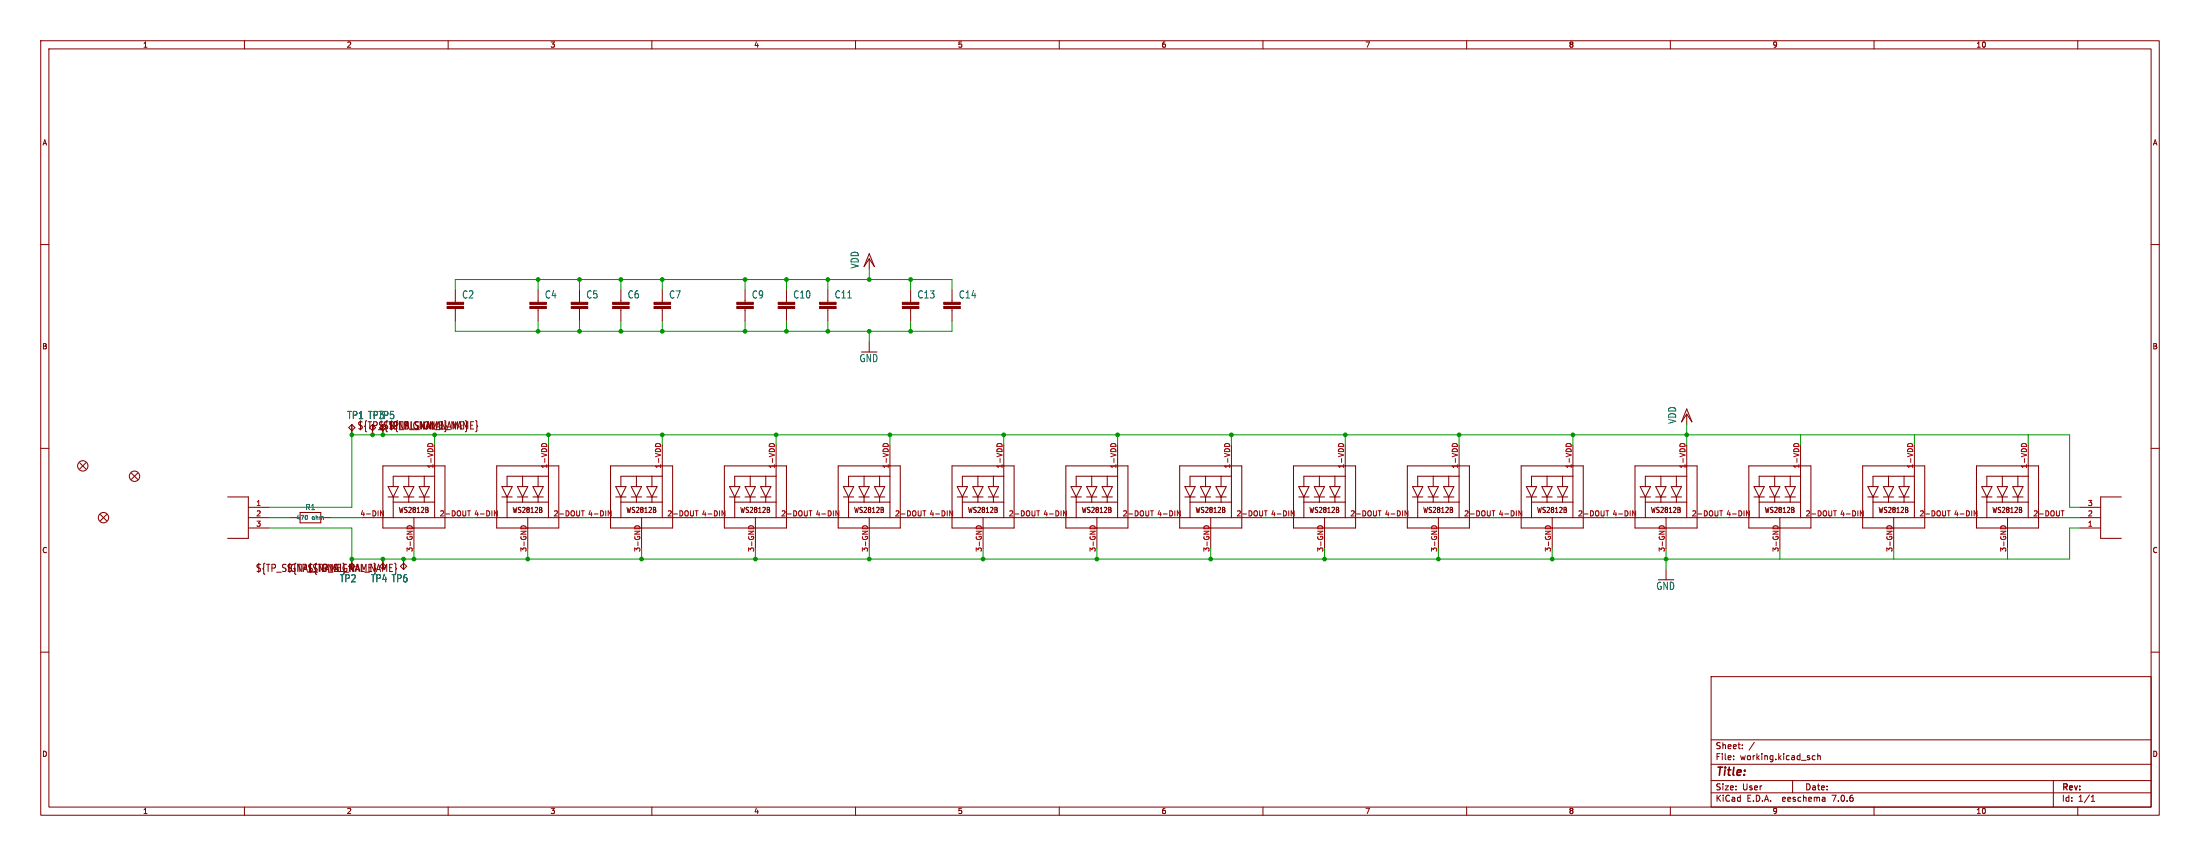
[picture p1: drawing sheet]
<svg xmlns="http://www.w3.org/2000/svg" width="540mm" height="210mm" viewBox="0 0 540 210" stroke-linecap="round" stroke-linejoin="round" font-family="sans-serif">
<g fill="none" stroke="#840000" stroke-width=".25">
<path d="M10 10h520v190h-520zM12 12h516v186h-516zM60 10v2M110 10v2M160 10v2M210 10v2M260 10v2M310 10v2M360 10v2M410 10v2M460 10v2M510 10v2"/>
<path d="M10 60h2M528 60h2M111.8 71.1v3.1M111.8 75.7v3M132.1 71.1v3.1M132.1 75.7v3M142.2 71.1v3.1M142.2 75.7v3M152.4 71.1v3.1M152.4 75.7v3M162.6 71.1v3.1M162.6 75.7v3"/>
<path d="M182.9 71.1v3.1M182.9 75.7v3M193 71.1v3.1M193 75.7v3M203.2 71.1v3.1M203.2 75.7v3M213.4 63.5v2.5M213.4 62.2l1.2 3.2-1.2-1.9-1.3 1.9zM223.5 71.1v3.1M223.5 75.7v3M233.7 71.1v3.1M233.7 75.7v3"/>
<path d="M213.4 83.8v2.6M10 110h2M19.6 113.5l1.5 1.6M21.1 113.5l-1.5 1.6M32.3 116.1l1.5 1.5M33.8 116.1l-1.5 1.5M85.6 104.9l.8-.8 .7 .8-.7 .8zM86.4 104.1v2.6M88.1 103.8l.1 .4 .6 .3 .1 .2-.3 .5h-.5M88.5 103.2v2.3M89.7 103.5v.8l-.2 .3 .2 .2v.9l.3 .2M90.8 103.5v1.7"/>
<path d="M91.4 104.1l.8 .8-.8 .8-.7-.8zM91.4 104.1v2.6M91.7 103.5v1.7M91.7 104.4h.6M94 114.3h15.2v15.2h-15.2zM95.2 119.4h2.6l-1.3 2.5zM99.1 119.4h2.5l-1.3 2.5zM100.3 116.8v2.6M102.9 119.4h2.5l-1.3 2.5zM104.1 116.8v2.6M106.7 116.8h-10.2v2.6M106.7 109.2v17.8"/>
<path d="M121.9 114.3h15.3v15.2h-15.3zM123.2 119.4h2.5l-1.2 2.5zM127 119.4h2.5l-1.2 2.5zM128.3 116.8v2.6M130.8 119.4h2.5l-1.2 2.5zM132.1 116.8v2.6M134.6 116.8h-10.1v2.6M134.6 109.2v17.8M149.9 114.3h15.2v15.2h-15.2zM151.1 119.4h2.6l-1.3 2.5zM154.9 119.4h2.6l-1.3 2.5zM156.2 116.8v2.6"/>
<path d="M158.7 119.4h2.6l-1.3 2.5zM160 116.8v2.6M162.6 116.8h-10.2v2.6M162.6 109.2v17.8M177.8 114.3h15.2v15.2h-15.2zM179.1 119.4h2.5l-1.3 2.5zM182.9 119.4h2.5l-1.3 2.5zM184.1 116.8v2.6M186.7 119.4h2.5l-1.2 2.5zM188 116.8v2.6M190.5 116.8h-10.2v2.6M190.5 109.2v17.8"/>
<path d="M205.7 114.3h15.3v15.2h-15.3zM207 119.4h2.5l-1.2 2.5zM210.8 119.4h2.6l-1.3 2.5zM212.1 116.8v2.6M214.6 119.4h2.6l-1.3 2.5zM215.9 116.8v2.6M218.4 116.8h-10.1v2.6M218.4 109.2v17.8M233.7 114.3h15.2v15.2h-15.2zM234.9 119.4h2.6l-1.3 2.5zM238.8 119.4h2.5l-1.3 2.5zM240 116.8v2.6"/>
<path d="M242.6 119.4h2.5l-1.3 2.5zM243.8 116.8v2.6M246.4 116.8h-10.2v2.6M246.4 109.2v17.8M261.6 114.3h15.3v15.2h-15.3zM262.9 119.4h2.5l-1.2 2.5zM266.7 119.4h2.5l-1.2 2.5zM268 116.8v2.6M270.5 119.4h2.5l-1.2 2.5zM271.8 116.8v2.6M274.3 116.8h-10.1v2.6M274.3 109.2v17.8"/>
<path d="M289.6 114.3h15.2v15.2h-15.2zM290.8 119.4h2.6l-1.3 2.5zM294.6 119.4h2.6l-1.3 2.5zM295.9 116.8v2.6M298.4 119.4h2.6l-1.3 2.5zM299.7 116.8v2.6M302.3 116.8h-10.2v2.6M302.3 109.2v17.8M317.5 114.3h15.2v15.2h-15.2zM318.8 119.4h2.5l-1.3 2.5zM322.6 119.4h2.5l-1.3 2.5zM323.8 116.8v2.6"/>
<path d="M326.4 119.4h2.5l-1.2 2.5zM327.7 116.8v2.6M330.2 116.8h-10.2v2.6M330.2 109.2v17.8M345.4 114.3h15.3v15.2h-15.3zM346.7 119.4h2.5l-1.2 2.5zM350.5 119.4h2.6l-1.3 2.5zM351.8 116.8v2.6M354.3 119.4h2.6l-1.3 2.5zM355.6 116.8v2.6M358.1 116.8h-10.1v2.6M358.1 109.2v17.8"/>
<path d="M373.4 114.3h15.2v15.2h-15.2zM374.6 119.4h2.6l-1.3 2.5zM378.5 119.4h2.5l-1.3 2.5zM379.7 116.8v2.6M382.3 119.4h2.5l-1.3 2.5zM383.5 116.8v2.6M386.1 116.8h-10.2v2.6M386.1 109.2v17.8M401.3 114.3h15.3v15.2h-15.3zM402.6 119.4h2.5l-1.2 2.5zM406.4 119.4h2.5l-1.2 2.5zM407.7 116.8v2.6"/>
<path d="M410.2 119.4h2.5l-1.2 2.5zM411.5 116.8v2.6M414 116.8h-10.1v2.6M414 100.3l1.3 3.2-1.3-1.9-1.3 1.9zM414 101.6v2.5M414 109.2v17.8M429.3 114.3h15.2v15.2h-15.2zM430.5 119.4h2.6l-1.3 2.5zM434.3 119.4h2.6l-1.3 2.5zM435.6 116.8v2.6M438.1 119.4h2.6l-1.3 2.5zM439.4 116.8v2.6"/>
<path d="M442 116.8h-10.2v2.6M442 109.2v17.8M457.2 114.3h15.2v15.2h-15.2zM458.5 119.4h2.5l-1.3 2.5zM462.3 119.4h2.5l-1.3 2.5zM463.5 116.8v2.6M466.1 119.4h2.5l-1.2 2.5zM467.4 116.8v2.6M469.9 116.8h-10.2v2.6M469.9 109.2v17.8M485.1 114.3h15.3v15.2h-15.3zM486.4 119.4h2.5l-1.2 2.5z"/>
<path d="M490.2 119.4h2.6l-1.3 2.5zM491.5 116.8v2.6M494 119.4h2.6l-1.3 2.5zM495.3 116.8v2.6M497.8 116.8h-10.1v2.6M497.8 109.2v17.8M528 110h2M24.6 126.2l1.6 1.6M26.2 126.2l-1.6 1.6M55.9 121.9h5.1v10.2h-5.1M61 129.5h5M61 127h5"/>
<path d="M61 124.5h5M71.1 127h2.6M73.7 125.7h5v2.6h-5zM78.7 127h2.6M86.4 137.2v2.5M88.9 127h25.4M94 137.2v2.5M95.2 121.9h2.6M96.5 121.9v5.1M96.5 123.2h10.2M98.3 138.9l.8-.7 .7 .7-.7 .8zM99.1 121.9h2.5"/>
<path d="M99.1 137.2v2.5M100.3 121.9v1.3M101.6 127v7.6M102.9 121.9h2.5M104.1 121.9v1.3M105.1 125.2v.4M116.8 127h25.4M123.2 121.9h2.5M124.5 123.2h10.1M124.5 121.9v5.1M127 121.9h2.5M128.3 121.9v1.3"/>
<path d="M129.5 127v7.6M130.8 121.9h2.5M132.1 121.9v1.3M133 125.2v.4M144.8 127h25.4M151.1 121.9h2.6M152.4 123.2h10.2M152.4 121.9v5.1M154.9 121.9h2.6M156.2 121.9v1.3M157.5 127v7.6M158.7 121.9h2.6"/>
<path d="M160 121.9v1.3M160.9 125.2v.4M172.7 127h25.4M179.1 121.9h2.5M180.3 123.2h10.2M180.3 121.9v5.1M182.9 121.9h2.5M184.1 121.9v1.3M185.4 127v7.6M186.7 121.9h2.5M188 121.9v1.3M188.9 125.2v.4"/>
<path d="M200.7 127h25.4M207 121.9h2.5M208.3 123.2h10.1M208.3 121.9v5.1M210.8 121.9h2.6M212.1 121.9v1.3M213.4 127v7.6M214.6 121.9h2.6M215.9 121.9v1.3M216.8 125.2v.4M228.6 127h25.4M234.9 121.9h2.6"/>
<path d="M236.2 123.2h10.2M236.2 121.9v5.1M238.8 121.9h2.5M240 121.9v1.3M241.3 127v7.6M242.6 121.9h2.5M243.8 121.9v1.3M244.8 125.2v.4M256.5 127h25.4M262.9 121.9h2.5M264.2 123.2h10.1M264.2 121.9v5.1"/>
<path d="M266.7 121.9h2.5M268 121.9v1.3M269.2 127v7.6M270.5 121.9h2.5M271.8 121.9v1.3M272.7 125.2v.4M284.5 127h25.4M290.8 121.9h2.6M292.1 123.2h10.2M292.1 121.9v5.1M294.6 121.9h2.6M295.9 121.9v1.3"/>
<path d="M297.2 127v7.6M298.4 121.9h2.6M299.7 121.9v1.3M300.6 125.2v.4M312.4 127h25.4M318.8 121.9h2.5M320 123.2h10.2M320 121.9v5.1M322.6 121.9h2.5M323.8 121.9v1.3M325.1 127v7.6M326.4 121.9h2.5"/>
<path d="M327.7 121.9v1.3M328.6 125.2v.4M340.4 127h25.4M346.7 121.9h2.5M348 123.2h10.1M348 121.9v5.1M350.5 121.9h2.6M351.8 121.9v1.3M353.1 127v7.6M354.3 121.9h2.6M355.6 121.9v1.3M356.5 125.2v.4"/>
<path d="M368.3 127h25.4M374.6 121.9h2.6M375.9 123.2h10.2M375.9 121.9v5.1M378.5 121.9h2.5M379.7 121.9v1.3M381 127v7.6M382.3 121.9h2.5M383.5 121.9v1.3M384.5 125.2v.4M396.2 127h25.4M402.6 121.9h2.5"/>
<path d="M403.9 123.2h10.1M403.9 121.9v5.1M406.4 121.9h2.5M407.7 121.9v1.3M408.9 127v7.6M408.9 139.7v2.5M410.2 121.9h2.5M411.5 121.9v1.3M412.4 125.2v.4M424.2 127h25.4M430.5 121.9h2.6M431.8 123.2h10.2"/>
<path d="M431.8 121.9v5.1M434.3 121.9h2.6M435.6 121.9v1.3M436.9 127v7.6M438.1 121.9h2.6M439.4 121.9v1.3M440.3 125.2v.4M452.1 127h25.4M458.5 121.9h2.5M459.7 123.2h10.2M459.7 121.9v5.1M462.3 121.9h2.5"/>
<path d="M463.5 121.9v1.3M464.8 127v7.6M466.1 121.9h2.5M467.4 121.9v1.3M468.3 125.2v.4M480.1 127h25.4M486.4 121.9h2.5M487.7 123.2h10.1M487.7 121.9v5.1M490.2 121.9h2.6M491.5 121.9v1.3M492.8 127v7.6"/>
<path d="M494 121.9h2.6M495.3 121.9v1.3M496.2 125.2v.4M510.5 129.5h5.1M510.5 127h5.1M510.5 124.5h5.1M520.7 121.9h-5.1v10.2h5.1M10 160h2M528 160h2M420 166h108v32h-108zM60 198v2M110 198v2"/>
<path d="M160 198v2M210 198v2M260 198v2M310 198v2M360 198v2M410 198v2M420 194.5h108M420 191.5h108M420 187.5h108M420 181.5h108M425.5 186.3v.1M425.5 185.5v.1"/>
<path d="M427.7 183.6v.1M427.7 182.8v.1M430.6 182.1l-1.3 2M440 191.5v3M445.5 185.5l-.4-.1-.3 .3 .2 .6h.5M446.2 185.5h.5l.1 .9M446.2 184.9v1.5M447.9 195.7l.1 .9M448 196.5l-.2 .1M448 196h-.2M460 198v2M504 191.5v6.5"/>
<path d="M510 198v2M513.3 196.6h.9M513.3 195.5l.4-.4v1.5"/>
<circle cx="20.3" cy="114.3" r="1.27"/>
<circle cx="33" cy="116.8" r="1.27"/>
<circle cx="25.4" cy="127" r="1.27"/>
</g>
<g fill="none" stroke="#a90000" stroke-width=".25">
<path d="M105 109.5a.64 .64 0 0 1 .6-.7 .64 .64 0 0 1 .7 .7M132.9 109.5a.64 .64 0 0 1 .7-.7 .64 .64 0 0 1 .6 .7M160.9 109.5a.64 .64 0 0 1 .6-.7 .64 .64 0 0 1 .6 .7M188.8 109.5a.64 .64 0 0 1 .6-.7 .64 .64 0 0 1 .7 .7M216.8 109.5a.64 .64 0 0 1 .6-.7 .64 .64 0 0 1 .6 .7M244.7 109.5a.64 .64 0 0 1 .6-.7 .64 .64 0 0 1 .7 .7M272.6 109.5a.64 .64 0 0 1 .7-.7 .64 .64 0 0 1 .6 .7M300.6 109.5a.64 .64 0 0 1 .6-.7 .64 .64 0 0 1 .6 .7M328.5 109.5a.64 .64 0 0 1 .6-.7 .64 .64 0 0 1 .7 .7M356.5 109.5a.64 .64 0 0 1 .6-.7 .64 .64 0 0 1 .6 .7M384.4 109.5a.64 .64 0 0 1 .6-.7 .64 .64 0 0 1 .7 .7M412.3 109.5a.64 .64 0 0 1 .7-.7 .64 .64 0 0 1 .6 .7"/>
<path d="M440.3 109.5a.64 .64 0 0 1 .6-.7 .64 .64 0 0 1 .6 .7M468.2 109.5a.64 .64 0 0 1 .6-.7 .64 .64 0 0 1 .7 .7M496.2 109.5a.64 .64 0 0 1 .6-.7 .64 .64 0 0 1 .6 .7M93.4 125.3l.7 1.3v-1.3M99.9 129.7a.64 .64 0 0 1 .6-.7 .64 .64 0 0 1 .7 .7M114.8 125.3h.7M115.1 125.3v1.3M121.3 125.3l.8 1.3v-1.3M127.9 129.7a.64 .64 0 0 1 .6-.7 .64 .64 0 0 1 .6 .7M142.7 125.3h.7M143.1 125.3v1.3M149.3 125.3l.7 1.3v-1.3"/>
<path d="M155.8 129.7a.64 .64 0 0 1 .6-.7 .64 .64 0 0 1 .7 .7M170.6 125.3h.8M171 125.3v1.3M177.2 125.3l.8 1.3v-1.3M183.7 129.7a.64 .64 0 0 1 .7-.7 .64 .64 0 0 1 .6 .7M198.6 125.3h.7M198.9 125.3v1.3M205.2 125.3l.7 1.3v-1.3M211.7 129.7a.64 .64 0 0 1 .6-.7 .64 .64 0 0 1 .6 .7M226.5 125.3h.7M226.9 125.3v1.3M233.1 125.3l.7 1.3v-1.3"/>
<path d="M239.6 129.7a.64 .64 0 0 1 .6-.7 .64 .64 0 0 1 .7 .7M254.5 125.3h.7M254.8 125.3v1.3M261 125.3l.8 1.3v-1.3M267.6 129.7a.64 .64 0 0 1 .6-.7 .64 .64 0 0 1 .6 .7M282.4 125.3h.7M282.8 125.3v1.3M289 125.3l.7 1.3v-1.3M295.5 129.7a.64 .64 0 0 1 .6-.7 .64 .64 0 0 1 .7 .7M310.3 125.3h.8M310.7 125.3v1.3M316.9 125.3l.7 1.3v-1.3"/>
<path d="M323.4 129.7a.64 .64 0 0 1 .7-.7 .64 .64 0 0 1 .6 .7M338.3 125.3h.7M338.6 125.3v1.3M344.9 125.3l.7 1.3v-1.3M351.4 129.7a.64 .64 0 0 1 .6-.7 .64 .64 0 0 1 .6 .7M366.2 125.3h.7M366.6 125.3v1.3M372.8 125.3l.7 1.3v-1.3M379.3 129.7a.64 .64 0 0 1 .6-.7 .64 .64 0 0 1 .7 .7M394.2 125.3h.7M394.5 125.3v1.3M400.7 125.3l.8 1.3v-1.3"/>
<path d="M407.3 129.7a.64 .64 0 0 1 .6-.7 .64 .64 0 0 1 .6 .7M422.1 125.3h.7M422.5 125.3v1.3M428.7 125.3l.7 1.3v-1.3M435.2 129.7a.64 .64 0 0 1 .6-.7 .64 .64 0 0 1 .7 .7M450 125.3h.8M450.4 125.3v1.3M456.6 125.3l.7 1.3v-1.3M463.1 129.7a.64 .64 0 0 1 .7-.7 .64 .64 0 0 1 .6 .7M478 125.3h.7M478.3 125.3v1.3M484.6 125.3l.7 1.3v-1.3"/>
<path d="M491.1 129.7a.64 .64 0 0 1 .6-.7 .64 .64 0 0 1 .6 .7M505.9 125.3h.7M506.3 125.3v1.3"/>
</g>
<g fill="#840000" stroke="#840000" stroke-width=".25">
<path d="M140.2 75.2h4.1v.5h-4.1z"/>
<path d="M140.2 74.2h4.1v.5h-4.1z"/>
<path d="M150.4 75.2h4v.5h-4z"/>
<path d="M150.4 74.2h4v.5h-4z"/>
<path d="M109.7 75.2h4.1v.5h-4.1z"/>
<path d="M109.7 74.2h4.1v.5h-4.1z"/>
<path d="M221.5 75.2h4.1v.5h-4.1z"/>
<path d="M221.5 74.2h4.1v.5h-4.1z"/>
<path d="M231.6 75.2h4.1v.5h-4.1z"/>
<path d="M231.6 74.2h4.1v.5h-4.1z"/>
<path d="M130 75.2h4.1v.5h-4.1z"/>
<path d="M130 74.2h4.1v.5h-4.1z"/>
<path d="M180.8 75.2h4.1v.5h-4.1z"/>
<path d="M180.8 74.2h4.1v.5h-4.1z"/>
<path d="M160.5 75.2h4.1v.5h-4.1z"/>
<path d="M160.5 74.2h4.1v.5h-4.1z"/>
<path d="M201.2 75.2h4v.5h-4z"/>
<path d="M201.2 74.2h4v.5h-4z"/>
<path d="M191 75.2h4.1v.5h-4.1z"/>
<path d="M191 74.2h4.1v.5h-4.1z"/>
</g>
<path d="M75.3 126.5l.2 .3-.1 .6M75.4 127.4h-.1" fill="none" stroke="#006464" stroke-width=".25"/>
<g fill="none" stroke="#009600" stroke-width=".25">
<path d="M111.8 71.1v-2.5h121.9v2.5M111.8 78.7v2.6h121.9v-2.6M132.1 68.6v2.5M132.1 78.7v2.6M142.2 68.6v2.5M142.2 78.7v2.6M152.4 68.6v2.5M152.4 78.7v2.6M162.6 68.6v2.5M162.6 78.7v2.6M182.9 68.6v2.5M182.9 78.7v2.6"/>
<path d="M193 68.6v2.5M193 78.7v2.6M203.2 68.6v2.5M203.2 78.7v2.6M213.4 66v2.6M223.5 68.6v2.5M223.5 78.7v2.6M213.4 81.3v2.5M106.7 106.7v2.5M134.6 106.7v2.5M162.6 106.7v2.5M190.5 106.7v2.5"/>
<path d="M218.4 106.7v2.5M246.4 106.7v2.5M274.3 106.7v2.5M302.3 106.7v2.5M330.2 106.7v2.5M358.1 106.7v2.5M386.1 106.7v2.5M414 104.1v5.1M442 106.7v2.5M469.9 106.7v2.5M497.8 106.7v2.5M66 127h5.1"/>
<path d="M66 124.5h20.4v-17.8h421.6v17.8h2.5M66 129.5h20.4v7.7h421.6v-7.7h2.5M81.3 127h7.6M101.6 134.6v2.6M114.3 127h2.5M129.5 134.6v2.6M142.2 127h2.6M157.5 134.6v2.6M170.2 127h2.5M185.4 134.6v2.6M198.1 127h2.6M213.4 134.6v2.6"/>
<path d="M226.1 127h2.5M241.3 134.6v2.6M254 127h2.5M269.2 134.6v2.6M281.9 127h2.6M297.2 134.6v2.6M309.9 127h2.5M325.1 134.6v2.6M337.8 127h2.6M353.1 134.6v2.6M365.8 127h2.5M381 134.6v2.6"/>
<path d="M393.7 127h2.5M408.9 134.6v5.1M421.6 127h2.6M436.9 134.6v2.6M449.6 127h2.5M464.8 134.6v2.6M477.5 127h2.6M492.8 134.6v2.6M505.5 127h5"/>
</g>
<g fill="#009600" stroke="#009600" stroke-width=".25">
<circle cx="190.5" cy="106.7" r=".46"/>
<circle cx="185.4" cy="137.2" r=".46"/>
<circle cx="134.6" cy="106.7" r=".46"/>
<circle cx="162.6" cy="106.7" r=".46"/>
<circle cx="142.2" cy="68.6" r=".46"/>
<circle cx="142.2" cy="81.3" r=".46"/>
<circle cx="157.5" cy="137.2" r=".46"/>
<circle cx="203.2" cy="81.3" r=".46"/>
<circle cx="213.4" cy="68.6" r=".46"/>
<circle cx="213.4" cy="81.3" r=".46"/>
<circle cx="241.3" cy="137.2" r=".46"/>
<circle cx="223.5" cy="68.6" r=".46"/>
<circle cx="274.3" cy="106.7" r=".46"/>
<circle cx="246.4" cy="106.7" r=".46"/>
<circle cx="269.2" cy="137.2" r=".46"/>
<circle cx="223.5" cy="81.3" r=".46"/>
<circle cx="213.4" cy="137.2" r=".46"/>
<circle cx="132.1" cy="68.6" r=".46"/>
<circle cx="132.1" cy="81.3" r=".46"/>
<circle cx="129.5" cy="137.2" r=".46"/>
<circle cx="101.6" cy="137.2" r=".46"/>
<circle cx="99.1" cy="137.2" r=".46"/>
<circle cx="106.7" cy="106.7" r=".46"/>
<circle cx="94" cy="106.7" r=".46"/>
<circle cx="91.4" cy="106.7" r=".46"/>
<circle cx="414" cy="106.7" r=".46"/>
<circle cx="381" cy="137.2" r=".46"/>
<circle cx="408.9" cy="137.2" r=".46"/>
<circle cx="182.9" cy="68.6" r=".46"/>
<circle cx="193" cy="68.6" r=".46"/>
<circle cx="152.4" cy="81.3" r=".46"/>
<circle cx="152.4" cy="68.6" r=".46"/>
<circle cx="203.2" cy="68.6" r=".46"/>
<circle cx="182.9" cy="81.3" r=".46"/>
<circle cx="162.6" cy="81.3" r=".46"/>
<circle cx="162.6" cy="68.6" r=".46"/>
<circle cx="193" cy="81.3" r=".46"/>
<circle cx="218.4" cy="106.7" r=".46"/>
<circle cx="297.2" cy="137.2" r=".46"/>
<circle cx="330.2" cy="106.7" r=".46"/>
<circle cx="358.1" cy="106.7" r=".46"/>
<circle cx="302.3" cy="106.7" r=".46"/>
<circle cx="325.1" cy="137.2" r=".46"/>
<circle cx="386.1" cy="106.7" r=".46"/>
<circle cx="353.1" cy="137.2" r=".46"/>
<circle cx="86.4" cy="106.7" r=".46"/>
<circle cx="94" cy="137.2" r=".46"/>
<circle cx="86.4" cy="137.2" r=".46"/>
</g>
<text font-size="2.8" fill="#840000" x="421" y="190.9">Title:</text>
<g font-size="2.5" fill="#006464">
<text x="211" y="66" transform="rotate(-90 211 66)">VDD</text>
<text x="113.3" y="73.4">C2</text>
<text x="133.7" y="73.4">C4</text>
<text x="143.8" y="73.4">C5</text>
<text x="154" y="73.4">C6</text>
<text x="164.1" y="73.4">C7</text>
<text x="184.5" y="73.4">C9</text>
<text x="194.6" y="73.4">C10</text>
<text x="204.8" y="73.4">C11</text>
<text x="225.1" y="73.4">C13</text>
<text x="235.3" y="73.4">C14</text>
<text x="210.9" y="89">GND</text>
<text x="85.1" y="103">TP1 TP3</text>
<text x="92.8" y="103">TP5</text>
<text x="411.6" y="104.1" transform="rotate(-90 411.6 104.1)">VDD</text>
<text x="83.3" y="143.1">TP2</text>
<text x="90.9" y="143.1">TP4 TP6</text>
<text x="90.9" y="143.1">TP4</text>
<text x="406.5" y="144.9">GND</text>
</g>
<g font-size="2.5" fill="#840000">
<text x="92.7" y="105.6">${TP_SIGNAL_NAME}</text>
<text x="95.2" y="105.6">${TP_SIGNAL_NAME}</text>
<text x="62.7" y="140.6">${TP_SIGNAL_NAME}</text>
<text x="70.3" y="140.6">${TP_SIGNAL_NAME}</text>
<text x="75.4" y="140.6">${TP_SIGNAL_NAME}</text>
</g>
<g font-size="2.1" fill="#840000">
<text x="421" y="184">Sheet:</text>
<text x="421" y="186.7">File:</text>
<text x="427.1" y="186.7">working.kicad_sch</text>
<text x="421" y="196.9">KiCad</text>
<text x="421" y="194.1">Size:</text>
<text x="427.7" y="194.1">User</text>
<text x="428.7" y="196.9">E.D.A.</text>
<text x="437.6" y="196.9">eeschema</text>
<text x="443" y="194.1">Date:</text>
<text x="450" y="196.9">7.0.6</text>
<text x="506" y="194.3">Rev:</text>
<text x="506" y="196.9">Id:</text>
<text x="510.1" y="196.9">1/1</text>
</g>
<g font-size="1.8" fill="#840000">
<text x="35" y="11.9">1</text>
<text x="85" y="11.9">2</text>
<text x="135" y="11.9">3</text>
<text x="185" y="11.9">4</text>
<text x="235" y="11.9">5</text>
<text x="285" y="11.9">6</text>
<text x="335" y="11.9">7</text>
<text x="385" y="11.9">8</text>
<text x="435" y="11.9">9</text>
<text x="485" y="11.9">10</text>
<text x="10.3" y="35.9">A</text>
<text x="528.3" y="35.9">A</text>
<text x="10.3" y="85.9">B</text>
<text x="528.3" y="85.9">B</text>
<text x="97.7" y="126">WS2812B</text>
<text x="125.7" y="126">WS2812B</text>
<text x="153.6" y="126">WS2812B</text>
<text x="181.6" y="126">WS2812B</text>
<text x="209.5" y="126">WS2812B</text>
<text x="237.4" y="126">WS2812B</text>
<text x="265.4" y="126">WS2812B</text>
<text x="293.3" y="126">WS2812B</text>
<text x="321.3" y="126">WS2812B</text>
<text x="349.2" y="126">WS2812B</text>
<text x="377.1" y="126">WS2812B</text>
<text x="405.1" y="126">WS2812B</text>
<text x="433" y="126">WS2812B</text>
<text x="461" y="126">WS2812B</text>
<text x="488.9" y="126">WS2812B</text>
<text x="10.3" y="135.9">C</text>
<text x="528.3" y="135.9">C</text>
<text x="10.3" y="185.9">D</text>
<text x="528.3" y="185.9">D</text>
<text x="35" y="199.9">1</text>
<text x="85" y="199.9">2</text>
<text x="135" y="199.9">3</text>
<text x="185" y="199.9">4</text>
<text x="235" y="199.9">5</text>
<text x="285" y="199.9">6</text>
<text x="335" y="199.9">7</text>
<text x="385" y="199.9">8</text>
<text x="435" y="199.9">9</text>
<text x="485" y="199.9">10</text>
</g>
<g font-size="1.8" fill="#a90000">
<text x="106.4" y="115.1" transform="rotate(-90 106.4 115.1)">1-VDD</text>
<text x="134.4" y="115.1" transform="rotate(-90 134.4 115.1)">1-VDD</text>
<text x="162.3" y="115.1" transform="rotate(-90 162.3 115.1)">1-VDD</text>
<text x="190.2" y="115.1" transform="rotate(-90 190.2 115.1)">1-VDD</text>
<text x="218.2" y="115.1" transform="rotate(-90 218.2 115.1)">1-VDD</text>
<text x="246.1" y="115.1" transform="rotate(-90 246.1 115.1)">1-VDD</text>
<text x="274.1" y="115.1" transform="rotate(-90 274.1 115.1)">1-VDD</text>
<text x="302" y="115.1" transform="rotate(-90 302 115.1)">1-VDD</text>
<text x="329.9" y="115.1" transform="rotate(-90 329.9 115.1)">1-VDD</text>
<text x="357.9" y="115.1" transform="rotate(-90 357.9 115.1)">1-VDD</text>
<text x="385.8" y="115.1" transform="rotate(-90 385.8 115.1)">1-VDD</text>
<text x="413.8" y="115.1" transform="rotate(-90 413.8 115.1)">1-VDD</text>
<text x="441.7" y="115.1" transform="rotate(-90 441.7 115.1)">1-VDD</text>
<text x="469.6" y="115.1" transform="rotate(-90 469.6 115.1)">1-VDD</text>
<text x="497.6" y="115.1" transform="rotate(-90 497.6 115.1)">1-VDD</text>
<text x="62.8" y="124.2">1</text>
<text x="512.4" y="124.2">3</text>
<text x="62.8" y="126.7">2</text>
<text x="62.8" y="129.3">3</text>
<text x="88.3" y="126.7">4-DIN</text>
<text x="107.8" y="126.7">2-DOUT</text>
<text x="116.3" y="126.7">4-DIN</text>
<text x="135.8" y="126.7">2-DOUT</text>
<text x="144.2" y="126.7">4-DIN</text>
<text x="163.7" y="126.7">2-DOUT</text>
<text x="172.2" y="126.7">4-DIN</text>
<text x="191.6" y="126.7">2-DOUT</text>
<text x="200.1" y="126.7">4-DIN</text>
<text x="219.6" y="126.7">2-DOUT</text>
<text x="228" y="126.7">4-DIN</text>
<text x="247.5" y="126.7">2-DOUT</text>
<text x="256" y="126.7">4-DIN</text>
<text x="275.5" y="126.7">2-DOUT</text>
<text x="283.9" y="126.7">4-DIN</text>
<text x="303.4" y="126.7">2-DOUT</text>
<text x="311.9" y="126.7">4-DIN</text>
<text x="331.3" y="126.7">2-DOUT</text>
<text x="339.8" y="126.7">4-DIN</text>
<text x="359.3" y="126.7">2-DOUT</text>
<text x="367.7" y="126.7">4-DIN</text>
<text x="387.2" y="126.7">2-DOUT</text>
<text x="395.7" y="126.7">4-DIN</text>
<text x="415.2" y="126.7">2-DOUT</text>
<text x="423.6" y="126.7">4-DIN</text>
<text x="443.1" y="126.7">2-DOUT</text>
<text x="451.6" y="126.7">4-DIN</text>
<text x="471" y="126.7">2-DOUT</text>
<text x="479.5" y="126.7">4-DIN</text>
<text x="499" y="126.7">2-DOUT</text>
<text x="512.4" y="129.3">1</text>
<text x="512.4" y="126.7">2</text>
<text x="101.3" y="135.5" transform="rotate(-90 101.3 135.5)">3-GND</text>
<text x="129.3" y="135.5" transform="rotate(-90 129.3 135.5)">3-GND</text>
<text x="157.2" y="135.5" transform="rotate(-90 157.2 135.5)">3-GND</text>
<text x="185.2" y="135.5" transform="rotate(-90 185.2 135.5)">3-GND</text>
<text x="213.1" y="135.5" transform="rotate(-90 213.1 135.5)">3-GND</text>
<text x="241" y="135.5" transform="rotate(-90 241 135.5)">3-GND</text>
<text x="269" y="135.5" transform="rotate(-90 269 135.5)">3-GND</text>
<text x="296.9" y="135.5" transform="rotate(-90 296.9 135.5)">3-GND</text>
<text x="324.9" y="135.5" transform="rotate(-90 324.9 135.5)">3-GND</text>
<text x="352.8" y="135.5" transform="rotate(-90 352.8 135.5)">3-GND</text>
<text x="380.7" y="135.5" transform="rotate(-90 380.7 135.5)">3-GND</text>
<text x="408.7" y="135.5" transform="rotate(-90 408.7 135.5)">3-GND</text>
<text x="436.6" y="135.5" transform="rotate(-90 436.6 135.5)">3-GND</text>
<text x="464.6" y="135.5" transform="rotate(-90 464.6 135.5)">3-GND</text>
<text x="492.5" y="135.5" transform="rotate(-90 492.5 135.5)">3-GND</text>
</g>
<text font-size="1.8" fill="#006464" x="74.9" y="125.3">R1</text>
<g font-size="1.4" fill="#006464">
<text x="72.6" y="127.8">470</text>
<text x="76.6" y="127.8">ohm</text>
</g>
</svg>
